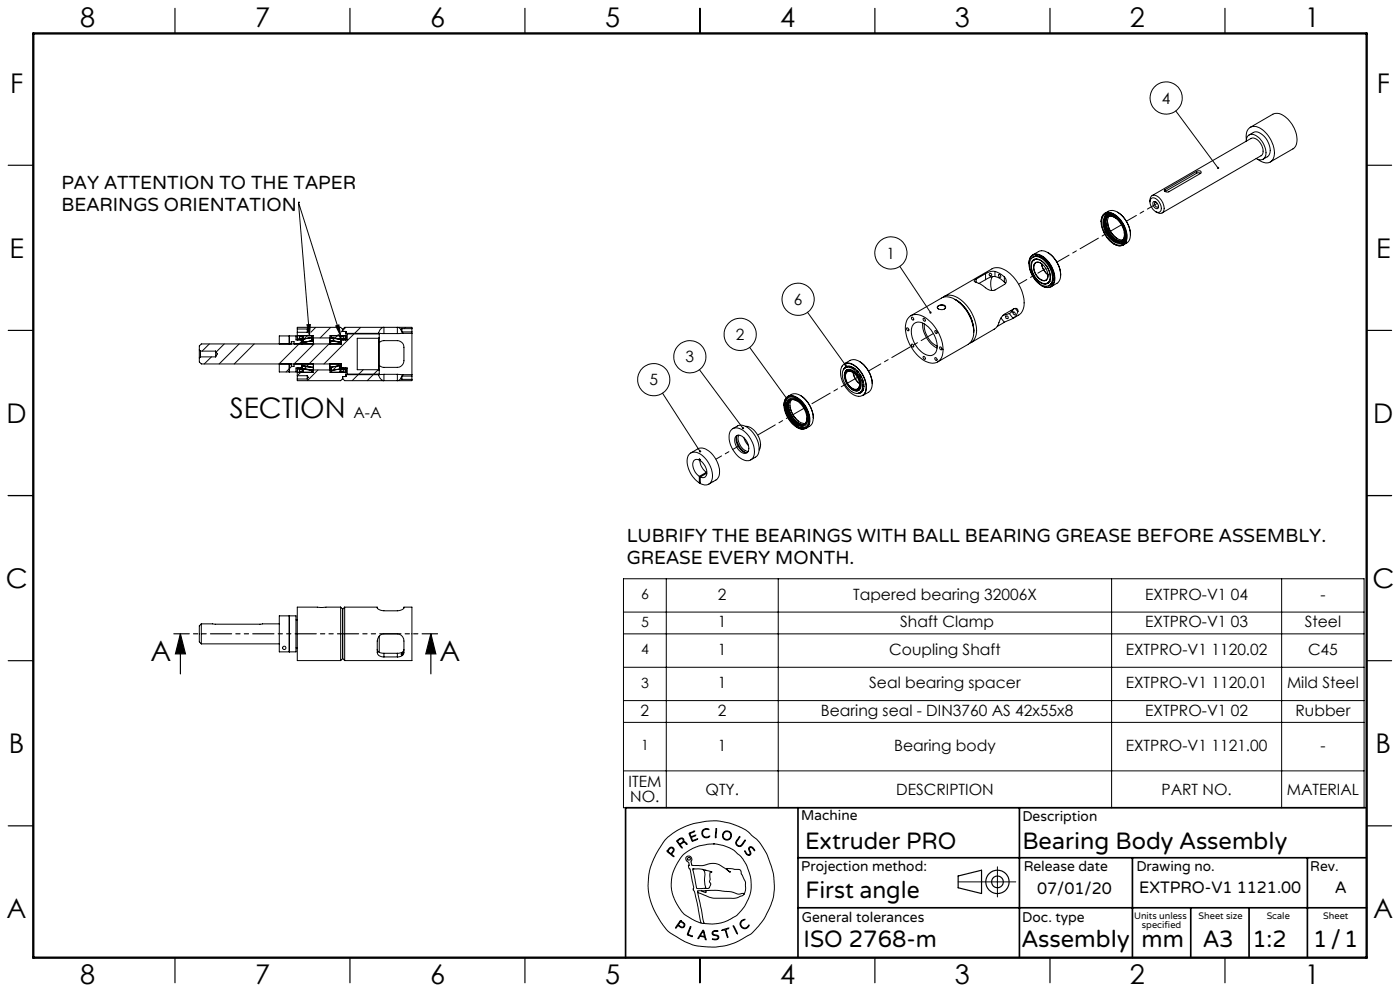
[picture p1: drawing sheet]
<svg xmlns="http://www.w3.org/2000/svg" width="420mm" height="297mm" viewBox="0 0 420 297" stroke-linecap="round" stroke-linejoin="round" font-family="sans-serif">
<g fill="none" stroke="#000" stroke-width=".3">
<path d="M352.7 33.3l12.7 17M375.1 38.2l6.8-4a4.3 4.3 0 0 1 5 2.1 7.3 7.3 0 0 1 1.6 7.8l-.6 .5-6.8 3.9M345.2 59.7a1.65 1.65 0 0 1 2.6 .9 1.91 1.91 0 0 1-.2 3.1 3.2 3.2 0 0 1-2.4-4zM345.6 58.6l29.7-17.1a3.3 3.3 0 0 1 3.5 3 1.79 1.79 0 0 1-.5 2.2l-29.7 17.1M359 51.4a.76 .76 0 0 1 .8-.2 .76 .76 0 0 1 .5 .7l-.2 .1M359 51.9l.7-.1 .5 .2M359 51.4l-9.5 5.4M359 51.9l-9.5 5.5v-.6M359 51.4v.5M360.1 52l-9.4 5.5a1.09 1.09 0 0 1-1.4-.4l.2-.3M373.8 42.3a1.88 1.88 0 0 1 1.2-2 1.88 1.88 0 0 1 2.2 .6 5.9 5.9 0 0 1 2.4 6.1 1.74 1.74 0 0 1-2.8 .5M373.9 41.7a2.82 2.82 0 0 1 2.6-3.8 8.5 8.5 0 0 1 5.8 8.4 2.46 2.46 0 0 1-1.3 2.3 2.46 2.46 0 0 1-2.7-.2l-.9-.6"/>
<path d="M374.7 40.5a3 3 0 0 1 2.2-1 5.8 5.8 0 0 1 3.9 6.7 2.93 2.93 0 0 1-1.9 1.5M89.5 60.6h.1M89.5 60.6l12.7 40.1M89.5 60.6l3.4 40M269.9 79.8l9.3 13.9M309.3 76.9a2.64 2.64 0 0 1 3.8 .2 7.6 7.6 0 0 1 3 7.9 2.4 2.4 0 0 1-3.9 .4 7.5 7.5 0 0 1-3.1-8.1zM309.6 77.3a2.56 2.56 0 0 1 3.8 .4 6.7 6.7 0 0 1 2.2 7.2l-.5 .5-.6 .3M309.7 77.2a3.7 3.7 0 0 1 4.6 2 5.9 5.9 0 0 1 1 5.7 2.41 2.41 0 0 1-3.8-.2 6.5 6.5 0 0 1-2.3-7zM309.8 76.4a2.73 2.73 0 0 0-1.1 2.5M309.8 76.4l1.8-1a4.2 4.2 0 0 1 4.7 2.1 6.3 6.3 0 0 1 1.3 7l-2.3 1.4M309.8 76.4a3.9 3.9 0 0 1 4.6 1.9 6.7 6.7 0 0 1 1.5 7l-.6 .6M310 77.9a2.73 2.73 0 0 1 3.4 1.1 5.1 5.1 0 0 1 1.3 5.6 2.24 2.24 0 0 1-3.4-.5 5.2 5.2 0 0 1-1.6-6z"/>
<path d="M310.1 77l-.2 .1M310.2 77.9a3.5 3.5 0 0 1 4.1 2.3 4 4 0 0 1 .1 4.5 2.61 2.61 0 0 1-3.4-1.1 4.3 4.3 0 0 1-.8-5.7zM310.2 77.9h.1M310.4 79a1.67 1.67 0 0 1 2.6 .5 3.2 3.2 0 0 1 .8 4.5 2.81 2.81 0 0 1-3.2-2.1 2.94 2.94 0 0 1-.2-2.9zM310.4 77.8l-.2 .1M310.8 76.8l-.6 .2M310.9 76.7l-.9 .3M311 77.6l-.5 .2M311.4 76.7l-.6 .1h.4M312.1 76.9l.4 .2M312.1 76.9h-.1M312.2 78.9a1.39 1.39 0 0 0-1.7 0 1.39 1.39 0 0 0-.3 1.8 3.8 3.8 0 0 0 3.3 3.3l.7-.5 .2-.9"/>
<path d="M312.3 77l.1 .1M312.5 79a4.9 4.9 0 0 0 1.9 3.3M313.2 77.7l.5 .4-.1-.1M313.2 77.6v.1M313.2 77.7h.1M314.3 75.7a8.5 8.5 0 0 1 3.9 6.7M314.4 78.9l.3 .4M314.4 78.9h.1M330.3 66.5a2.39 2.39 0 0 1 1.1-2.5 2.39 2.39 0 0 1 2.8 .1 8 8 0 0 1 3.7 8.2 2.32 2.32 0 0 1-3.7 .8M331.1 64.3a2.92 2.92 0 0 1 3.9 .5 7.4 7.4 0 0 1 2.6 7.9 2.56 2.56 0 0 1-4 0 7.7 7.7 0 0 1-2.9-7.8zM331.3 64.4a2.93 2.93 0 0 1 3.8 .7 7.2 7.2 0 0 1 2.4 7.3 2.38 2.38 0 0 1-3.8 .2 7.3 7.3 0 0 1-2.9-7.6zM331.5 63.9a3.7 3.7 0 0 1 5.4 1 7.2 7.2 0 0 1 1.8 7.2l-.5 .6-1.2 .7"/>
<path d="M331.5 64.9a2.54 2.54 0 0 1 3.6 .6 6.5 6.5 0 0 1 2.2 6.5 2.12 2.12 0 0 1-3.4 .3 6.5 6.5 0 0 1-2.6-7.1zM331.8 65a2.72 2.72 0 0 1 3.6 1 5.7 5.7 0 0 1 1.6 5.9 2.07 2.07 0 0 1-3.3 0 5.8 5.8 0 0 1-2.1-6.6zM331.9 68.2l.3 .8M332.1 64l-.8 1.1M332.1 65.1a4 4 0 0 0 .1 3.9M332.2 65a6 6 0 0 0 4.2 7.3M332.2 69a4.9 4.9 0 0 0 4.1 3.3M332.2 69l1.3 1.9M332.2 66.4a6.8 6.8 0 0 0 3 5.1M332.7 64.8a5.2 5.2 0 0 0 1.7 6.1l1.1 .8 1.3 .2M333.4 64.1l-.7 .1M334.4 64.6a2.14 2.14 0 0 0-2.5 0 2.91 2.91 0 0 1 3.8 1.2 5.7 5.7 0 0 1 1.5 6.4l-.6 .5a2.36 2.36 0 0 0 1.3-2.2"/>
<path d="M334.9 65.5a1.96 1.96 0 0 0-3.4 .5 5.7 5.7 0 0 0 4.3 6.4 2 2 0 0 0 1.5-2.7M335.2 63.6a8.4 8.4 0 0 1 3.9 6.7M337.2 72.9l-1.4 .1M337.8 71.6l-.5 .6M345 60.5a1.56 1.56 0 0 1 1.3-2 3.9 3.9 0 0 1 2.6 5.1 1.65 1.65 0 0 1-2.2-.2M346 60.5a1.34 1.34 0 0 1 1.3 .6 1.34 1.34 0 0 1 0 1.4 1.43 1.43 0 0 1-1.3-2zM346.8 60.6a.79 .79 0 0 0-.4 .9 .79 .79 0 0 0 .8 .6l.3-.3M89.2 98.6v1M89.2 98.6v-.5h13l.6 .6M89.2 99.6v1.4M89.2 99.6h3M89.2 98.6h3"/>
<path d="M92.1 97.3h1l-.2 3.3zM92.2 98.6v1M92.2 98.6l.3 .5-.3 .5M94.7 98.1l-1.4 1.5M99.2 98.1l-3.2 3.2M100.7 97.7l1-.3 .5 3.3zM102.8 98.7v.6h1v1.7M103.7 98.1l-1.4 1.4M103.8 99.9h9.7M108.2 98.1l-1.8 1.8M113.5 99.9l1.7 .1M113.5 99.9a2.19 2.19 0 0 1 1.7-1.8v1.9"/>
<path d="M115.2 100h4M120.4 98.8l.2 .7M120.4 98.8l-.7-.6-.5-.1v1.9M120.6 99.5h.1M120.6 98.5v1M120.6 98.5l-.2 .3M120.6 98.5h3M120.7 99.5l.2 .4M120.7 99.5h2.9M120.9 99.9l-1.7 .1M120.9 99.9h2.7M121.7 98.1l-.4 .4"/>
<path d="M123.6 99.9v12.4M123.6 98.5v1M123.6 98.5v-.4h-20.2l-.6 .6M123.6 99.5v.4M242.3 93.6l11.4 15.9M272.1 98.2a.54 .54 0 0 1 .5 .4 .54 .54 0 0 1-.1 .6l-.4-.4zM272.6 95.1a4.1 4.1 0 0 1 5.6 .5 11.8 11.8 0 0 1 4.5 10.9 3.2 3.2 0 0 1-5 1.8 11.8 11.8 0 0 1-5.9-11.4zM273.3 94.6l9.2-5.3a4.8 4.8 0 0 1 5.4 1.5 12.9 12.9 0 0 1 4.2 8.7M273.5 95.1a.51 .51 0 0 1 .5 .3 .51 .51 0 0 1-.1 .6l-.4-.4zM274.1 97.1a2.9 2.9 0 0 1 3.9 .5 7.4 7.4 0 0 1 2.8 7.9 2.38 2.38 0 0 1-3.7 .5 7.8 7.8 0 0 1-3.4-8.3zM276.8 96.8a8.4 8.4 0 0 0 4.3 7.5M277 95.4a.52 .52 0 0 1 .5 .3 .52 .52 0 0 1-.1 .6l-.5-.5z"/>
<path d="M277.3 97.1a7.2 7.2 0 0 0 3.9 6.6M280.5 99.1a.44 .44 0 0 1 .6 .3 .44 .44 0 0 1-.3 .5l-.3-.4zM281.3 91.8a1.46 1.46 0 0 1 2.4 .2 1.48 1.48 0 0 1-2.5 .2zM281.6 92.6a.6 .6 0 0 1-.3-.8 .6 .6 0 0 1 .7-.3 1.02 1.02 0 0 1 1.5 .9l-.2 .2M282.9 89.1a4.2 4.2 0 0 1 5.3 .7 11.6 11.6 0 0 1 4.5 10.9l-.6 1.3-1.2 .9M283.3 88.8l14.3-8.2a4.8 4.8 0 0 1 5.4 1.4 11.6 11.6 0 0 1 4 10.5l-.9 1.6-2.2 1.3M286.5 89.7a11.6 11.6 0 0 1 5.6 9.8M292.1 99.5a4.3 4.3 0 0 1-1.6 3.7l-9.2 5.3M292.8 83.6l-.6 .6 .6 .4M292.8 83.6v1M295.7 82l-2.9 1.6M295.7 83.8l-2 1.1"/>
<path d="M295.7 82v1.8M297 81.9l.3 .1a.39 .39 0 0 1 .2 .5 .39 .39 0 0 1-.5 .2l-.3-.3zM297.7 82.9a5.3 5.3 0 0 0-.2 4.2M298.2 98.7l-6.9 4M298.2 98.7h.1M298.5 81.3l1.4 .6 1.4 1.1M298.5 81.3h-1.2l-1.6 .7M298.5 82.9l-1.3 .1-1.5 .8M298.5 82.9a5.9 5.9 0 0 1 2.8 1.6M298.5 81.3v1.6M299.6 82.3a.42 .42 0 0 1 .5 .3 .42 .42 0 0 1-.2 .5zM300.3 95.3l1 1.3"/>
<path d="M301.3 83a1.42 1.42 0 0 1 0 2.3l-2.8 1.6a4.3 4.3 0 0 1-3.9-1.5l-1.8-.8M301.3 84.5l.4 .5M301.3 96.6l-2.1 1.3M301.3 83v1.5M301.7 94.8a.45 .45 0 0 1 .7-.1 .45 .45 0 0 1 0 .6 .45 .45 0 0 1-.7 0zM302.8 94l-1.9 .5M302.8 94l1.1 1.4M303.1 93.1l.6 .1M303.8 95.5l-2.5 1.1M303.9 95.4h.1M304 92.6l-.5 .8-.7 .6M304 93.4a.54 .54 0 0 1 .5 .4 .54 .54 0 0 1-.1 .6l-.4-.4z"/>
<path d="M304.6 92.4l.8 1M305.4 93.4a3.3 3.3 0 0 1-1.5 2M305.4 93.4a.71 .71 0 0 0-.8-1l-3.3 1.8a6 6 0 0 0-2 3.4l-1 1.1M312.5 85.7l1.9 .5M314.1 84.9h.1M314.3 84.8h.1M314.4 84.8l-.3 .1M314.7 84.5l-.3 .3M314.7 85.5h.1M314.9 84.3l-.4 .4M314.9 84.3h.1M315.3 80.4l.3 .6"/>
<path d="M315.3 85.9l-.9 .3M315.3 80.4v.1M315.3 85h.1M315.4 85l-.4 .4M315.6 80.9l-.1 .1M315.6 84.7l-.2 .3M315.6 84.9v.1M315.6 84.7l-.3 .3M315.7 84.6l-.1 .1M315.8 82l.1 .6M315.8 82l.1 .1M315.9 83.5l.1 .2"/>
<path d="M315.9 84h.1M316 83.9l-.1 .1M316 82.5l-.1 .1M316 83.5l-.1 .5M59.8 104.9v2.4M59.8 107.3v1.2l.6 .6h42v1.2h1.8v1.8h9.6v-1.1M59.8 104.9l.3 .3M60.1 105.2v1.8M60.1 105.2h4.6M60.1 107l-.3 .3M60.1 107h4.6M62.8 103.1l-2.2 2.1"/>
<path d="M63.4 107l-2.1 2.1M64.7 105.2v1.8M64.7 105.2l.5 .9-.5 .9M67.3 103.1l-2.5 2.4M71.8 103.1l-6 6M76.3 103.1l-6 6M83.8 103.1v-2.4h5v1.2h1.8l.1 1.2M83.8 109.1v2.4h5v-1.2h1.8v-1.2M86.8 100.7v2.4M86.8 109.1v2.4M87.4 103.1v-.7h.8v.7M87.5 109.8l-1.7 1.7"/>
<path d="M89.2 110.4v.8M89.2 101v.8M89.2 110.3v.1M89.2 101.8v.1M89.2 112.6v1M89.2 111.5l.1 .1M89.2 110.4l.1-.1 .3 .3M89.2 111.2v1.4M89.2 113.6h3M89.2 112.6h3M89.3 100.6h4.7v.7M89.6 110.3v.3"/>
<path d="M89.6 101.6v.3M89.6 101.6l.4 .1M89.6 101.6l-.4 .2M90 101.7v.1M90 110.5l-.4 .1M90 110.4v.1M90 110.4l.5-.1 .2 .2M90.5 111.3l-1.3 1.3M90.6 102.2l-6.9 6.9M90.6 101.8v.9l3.4-.6v.9M90.6 101.8l.1 .7M90.7 109.1h-.1"/>
<path d="M90.7 110.5v.3l-.9-.1v.6h1M90.7 110.4v.1M90.7 101.7v.1M90.7 101.7l-.2 .2-.5-.1M90.7 100.6l.1 .3M90.7 102.5v.2M90.7 109.5v.1M90.7 109.6l-.1 .8M90.7 109.6l3.4 .6M90.8 110.4v.9M90.8 100.9v.9M90.8 100.9h-1v.6l.9-.1v.3"/>
<path d="M90.8 111.3l-.1 .3M90.9 101.6v.1M90.9 110.5h.1M90.9 110.5l2.6 .4M90.9 101.6l.2 1M90.9 101.7l-.3 .1M90.9 101.7l.2 .8M91 110.6l.1 1M91 110.5v.1M91 110.6l2.6 .5M91.1 100.6l-.1 1M91.1 102.5v.1"/>
<path d="M91.1 102.5h.1M91.1 109.6l2.6 .5M91.1 109.6v.1M91.1 102.5h-.4M91.1 109.6h.1M91.2 110.6l-.2 .2M91.2 101.6l-.5 .6M91.9 109.9l-.6 .6M92.2 112.6v1M92.2 112.6l.3 .5-.3 .5M92.4 100.5l-1.1 1M93.5 100.6l.1 .5"/>
<path d="M93.5 101.2h.1M93.5 110.9h.1M93.5 101.2l.2 .9M93.5 101.3l.4-.1 .2 .7-.4 .1zM93.6 111.1l-.1 .5M93.6 101.1v.2M93.6 110.9v.2M93.6 101.1l-2.7 .5M93.7 102.1h.1M93.7 110.1h.1M93.7 110v.1M93.7 102.1l-2.6 .5"/>
<path d="M93.9 109.1h.1M94 103l-.1 .1M94 103v.1M94 109.1v1l-3.4-.6v.9M94 101.3v.3M94 110.6v.3M94 110.9v.7h-4.8M94 110.9h5M94 101.3h5M94.1 101.9v1.2M94.1 109.1v1.1M94.1 110.2l-.2 .8-3.3-.6"/>
<path d="M94.2 103.1l-6 6v.7h-.8v-.7M95.4 110.9l-3.2 3.2M98.7 103.1l-6.7 6.6M98.9 109.1v1.1M98.9 101.9v1.2M98.9 110.2l.2 .8 .3-.1M98.9 101.9l3.3 .6M99 109.1h.1M99 109.1v1l3.4-.6v.9M99 101.3v.3M99 110.6v.3M99 110.9v.7h4.8"/>
<path d="M99.1 109.1h-.1M99.3 110.2l.2 .8M99.3 110.2h.1M99.3 102.1l2.6 .4M99.3 102.1h.1M99.3 102.1v.1M99.3 110.2h-.4M99.3 110.2l.1 .7M99.4 111.1v.5M99.4 110.9v.2M99.4 101.1v.2M99.4 101.1l2.6 .5"/>
<path d="M99.4 100.6v.5M99.4 110.9l.1 .1M99.5 101.2l-.1 .1M99.5 101.2l2.6 .5M99.6 102.2l-.6 .6M100.4 101.4l-.7 .7M101.5 100.3l-1 1M101.7 109.1l-2.3 2.3M101.9 100.6l.1 1M101.9 102.5h.1M101.9 109.6l.2 1-2.6 .4M102 110.6l-.1 1"/>
<path d="M102 101.6v.1M102 110.6l-2.6 .5M102.1 101.7h.1M102.2 100.9v.9M102.2 110.4v.9M102.2 100.9h1v.6l-.9-.1v.3M102.2 111.3l.1 .3M102.2 100.7v.2M102.2 109.5v.1M102.2 102.5v.2M102.2 109.6l-.3 .1 .2 .8 .3-.1M102.2 109.6l.2 .8"/>
<path d="M102.3 100.6l-.1 .1M102.3 109.1h.1M102.3 110.5v.3l.9-.1v.6h-1M102.3 101.7v.1M102.3 110.4v.1M102.3 101.7l.1 .2 .5-.1M102.4 103l-.1 .1M102.4 101.8v.9l-3.4-.6 .1 1M102.4 103.1h-42l-.6 .6v1.2M102.4 101.8l-3.3-.6-.2 .7M102.4 101.8l-.2 .7M102.8 113.5l-.6 .6h-13v-.5"/>
<path d="M102.8 113.5l.6 .6h20.2v-.4M102.9 110.4l.1 .1M102.9 110.4l-.5-.1-.1 .2M103 101.7l-.1 .1M103 110.5l.4 .1M103.4 101.6v.3M103.4 110.3v.3M103.4 101.6l.4 .2M103.4 101.6l-.4 .1M103.7 100.6h-4.7v.7M103.8 101v.8M103.8 110.4v.8"/>
<path d="M103.8 101.8v.1M103.8 110.3v.1M103.8 111.5l-.1 .1M103.8 110.4l-.1-.1-.3 .3M103.8 111.2v1.7h-1v.6M103.8 112.3h9.7M106.2 100.1l-9 9M107.5 112.3l-1.8 1.8M109 110.8l-1.3 1.3M112 112.3l-1.8 1.8M113.5 110.8l-1.4 1.3M113.6 101.4v9.4"/>
<path d="M113.6 101.4h-6.4v9.4h6.4M113.6 110.8l.2 .2M113.8 101.2v9.8M113.8 102.7l1.4-.6h4a2.23 2.23 0 0 1 2 3v1a4.3 4.3 0 0 1-.7 3.5l-1.3 .5h-4l-1.4-.6M113.8 101.2v-1.1h-9.6v1.8h-1.8v1.2M113.8 101.2l-.2 .2M114.8 114l-.1 .1M115.2 112.2l-1.7 .1M115.2 112.2v1.9a2.11 2.11 0 0 1-1.7-1.8M115.2 112.2h4M119.2 112.2v1.9l.5-.1 .7-.7M119.2 112.2l1.7 .1"/>
<path d="M120.4 113.3l.2 .4M120.6 112.7l-.2 .6M120.6 112.7v1M120.6 112.7h3M120.6 113.7h3M120.9 112.3l-.2 .4M120.9 112.3h2.7M120.9 112.3l-.1 .1M123.6 112.7v1M123.6 112.3v.4M198.8 117.8l11.2 17.5M209.8 110.8l13.1 17.5"/>
<path d="M224.9 104.1l11.1 15.3M235.9 119.2a2.86 2.86 0 0 1 3.9 .6 7.4 7.4 0 0 1 2.7 7.8 2.56 2.56 0 0 1-4.1 .1 7.6 7.6 0 0 1-2.9-7.9zM236.2 119.4a3.1 3.1 0 0 1 4.2 1.2 6.5 6.5 0 0 1 1.8 6.8 2.5 2.5 0 0 1-3.9-.2 7.1 7.1 0 0 1-2.6-7.2zM236.3 118.8a3.7 3.7 0 0 1 5.5 1.1 7.2 7.2 0 0 1 1.8 7.1l-.5 .6-1.3 .8M236.5 119.2a4.1 4.1 0 0 0-.3 5.2 6 6 0 0 0 4.6 3.9l.8-.3M236.5 119.7a3.4 3.4 0 0 1 4.4 1.8 5.5 5.5 0 0 1 1 5.6 2.21 2.21 0 0 1-3.4-.1 6.5 6.5 0 0 1-2.4-6.7zM237 119.9a5.4 5.4 0 0 0 1.9 6.4l1.2 .7 1.1 .2M237.5 119.8a5.2 5.2 0 0 0 1.9 6.3l1.1 .6 1.1 .2M240.1 118.5a8.4 8.4 0 0 1 3.9 6.7M252.8 109.5a2.5 2.5 0 0 1 3.5 .1 8 8 0 0 1 3.3 7.8 2.31 2.31 0 0 1-3.7 .8 7.7 7.7 0 0 1-3.5-8.1zM253 110.8a2.08 2.08 0 0 1 3.6-.2 6 6 0 0 1 2.2 6.6l-.8 .6-.9 .1M253.1 110.6a2.29 2.29 0 0 1 3.4 .5 5.7 5.7 0 0 1 1.9 6.1 2.08 2.08 0 0 1-3.3-.1 5.7 5.7 0 0 1-2-6.5z"/>
<path d="M253.3 109l1.7-1a4.3 4.3 0 0 1 4.9 2.3 5.9 5.9 0 0 1 1 6.9l-2.1 1.4a4.4 4.4 0 0 0 .5-5.4 6.7 6.7 0 0 0-5.1-4.4zM253.3 112.6a1.58 1.58 0 0 1 .8-1.8 1.58 1.58 0 0 1 1.9 .4 4.8 4.8 0 0 1 2 5.4 1.55 1.55 0 0 1-2.3 .2M253.4 110.4l-.2 .2M253.8 111.2h.1M253.8 109.9l-.5 .5M253.9 111.2a2.5 2.5 0 0 1 3.1 1.2 3.4 3.4 0 0 1 .5 4.5 3.2 3.2 0 0 1-3.7-2.4 2.92 2.92 0 0 1 .1-3.3zM253.9 111.2h-.1M253.9 110l.1-.2-.7 .7M253.9 111.6a1.99 1.99 0 0 1 2.9 .9 3.2 3.2 0 0 1 .5 4.1 2.48 2.48 0 0 1-3.1-1.7 3.1 3.1 0 0 1-.3-3.3zM253.9 111.1v-.2l-.1 .3M254.2 109.9l-.3 .1M254.3 110.7l-.5 .5"/>
<path d="M254.4 109.7l-.5 .3M254.8 109.9l.5 .1M255 109.8l-.2 .1 .5 .1M255.4 109.9l-.1 .1M255.9 111.6a1.4 1.4 0 0 0-1.8-.1 1.4 1.4 0 0 0-.4 1.7 3.7 3.7 0 0 0 3.3 3.5l.6-.5 .3-1M255.9 111.7a5.2 5.2 0 0 0 2 3.3M255.9 110.3l.5 .3M256.5 110.5l-.1 .1M257.1 111.2l.4 .5M257.1 111.1l.4 .6M257.3 117l.1 .1h-.3M257.6 117.9h-.3"/>
<path d="M257.6 111.6l-.1 .1M257.8 108.3a8.4 8.4 0 0 1 3.9 6.7M257.8 116.8l-.6 .2M258 112.4l.3 .6M258 112.4l.4 .6M258.1 112.3l-.1 .1M258.2 117.6l-.6 .2M258.3 117.6l-.8 .3M258.4 117.4l-.3 .2M258.7 117.3l-.6 .3M258.7 113.8l.2 .7M258.7 113.8l.2 .6"/>
<path d="M258.8 113.8h-.1M258.9 116.5l-.1 .4M258.9 116.6l-.1 .3M258.9 116.9h-.1M259 116.9h-.2M259 115.3v.5h.2M259 114.4l-.1 .1M259 116.5h-.1M259.2 115.2v.6M273.5 103.1a.44 .44 0 0 1 .6 .3 .44 .44 0 0 1-.3 .6l-.4-.5zM277 106.8a.52 .52 0 0 1 .5 .4 .52 .52 0 0 1-.1 .5l-.5-.5zM280.5 107.2a.44 .44 0 0 1 .6 .3 .44 .44 0 0 1-.3 .5l-.3-.4z"/>
<path d="M282 104a.44 .44 0 0 1 .5 .3 .44 .44 0 0 1-.3 .5l-.3-.4zM207.3 135.7l2.1-1.2a4.1 4.1 0 0 1 4.7 2.2 5.9 5.9 0 0 1 1.1 6.8l-2.5 1.6M209.8 137.9a1.39 1.39 0 0 0-1.7 .2 1.39 1.39 0 0 0-.2 1.7 4.6 4.6 0 0 0 1.9 3M209.9 137.8a4.8 4.8 0 0 0 2 3.8M210.1 137.7v.3a4 4 0 0 1 1.6 4.7l-.7 .5-.9-.3M210.1 137.7l-.3-.2v.4M210.1 137.7l-.3 .2M219.4 128.8a2.79 2.79 0 0 1 3.9 .5 7.3 7.3 0 0 1 2.7 7.8 2.34 2.34 0 0 1-3.6 .4 7.7 7.7 0 0 1-3.4-8.1zM219.8 128.5l1.4-.8a4.1 4.1 0 0 1 4.7 2 6.3 6.3 0 0 1 1.3 6.9l-2 1.2M220.7 130.8a1.83 1.83 0 0 1 2.8 .8 3.1 3.1 0 0 1 .5 4.1 2.96 2.96 0 0 1-3.3-2.4l-.3-1.2zM220.9 130.9a5.8 5.8 0 0 0 2.7 4.7M221.3 130.5a3.8 3.8 0 0 0 2.3 5.1h.6"/>
<path d="M221.6 130.4a4.1 4.1 0 0 0 2.8 4.9M223.2 131.2l.4 1 .9 1.3M223.7 127.8a5.5 5.5 0 0 1 4.5 5.5l-.4 1.6M235.2 121.4a2.37 2.37 0 0 1 1.1-2.5 2.37 2.37 0 0 1 2.7 .2 8 8 0 0 1 3.7 8.1 2.37 2.37 0 0 1-3.7 .9M236.1 121.4a7 7 0 0 0 3.4 5.8M236.5 120.2a2.42 2.42 0 0 1 3.4 .6 5.5 5.5 0 0 1 1.8 6.1 2.21 2.21 0 0 1-3.4-.3 5.8 5.8 0 0 1-2-6.1zM236.9 120a5.8 5.8 0 0 0 4.1 7.3M237 122a7.3 7.3 0 0 0 2.5 4.2M239.1 120.2a1.84 1.84 0 0 0-2.2-.2 1.84 1.84 0 0 0-.8 2.1 5.8 5.8 0 0 0 4.3 5.3 1.81 1.81 0 0 0 1.7-2.1M209.8 142.8v1.9M210.1 142.9v2a2.38 2.38 0 0 0 2.8 0 2.38 2.38 0 0 0 .8-2.6 7.7 7.7 0 0 0-5-6.8 2.27 2.27 0 0 0-2.6 2.9 8.4 8.4 0 0 0 3.7 6.3M210.1 144.6l-.3 .1"/>
<path d="M211.9 141.6l-2.1 1.2M211.9 141.6v.3M212.1 141.8l-2 1.1M187 173.5h222.2v68.6h-222.2zM199.9 173.5v68.6M233.5 173.5v68.6M333.5 173.5v68.6M384.5 173.5v68.6M60.4 187h23.4M60.4 187v6M60.4 187l-.6 .6v4.8l.6 .6M60.4 193h23.4"/>
<path d="M83.8 184.6h5v10.8h-5zM86.8 184.6v10.8zM88.8 194.2h.4M88.8 185.8h.4M102.2 182v16M102.2 182h-13v16h13M102.2 182l.6 .6M102.8 182.6v14.8M102.8 197.4l-.6 .6M102.8 197.4l.6 .6M103.4 182v16M103.4 182h9.8l.4 .6 1 .4 4.6 .1a1.67 1.67 0 0 0 2-1.1h2.4v16h-20.2"/>
<path d="M103.4 182l-.6 .6M113.2 194.6a1.57 1.57 0 0 0 2 1.2M113.8 190.6v4.9M115.2 196.9a1.83 1.83 0 0 1-2-2.5v-.4a3.7 3.7 0 0 1 1.3-3.9l4.7-.1a2.37 2.37 0 0 1 2 3.1v.9a2.29 2.29 0 0 1-1 2.7l-1 .2M115.2 196.9h4M115.2 195.8h4M115.2 195.8v1.1M119.2 195.8v1.1M120.6 195.8l.3-.1-.3 .5M120.6 195.8l-.3 .3 .3 .1M120.6 195.8v.4M121.2 194.6l-.5 .8-1.5 .4"/>
<path d="M187 183.4h222.2M187 190h222.2M187 200h222.2M187 210h222.2M187 216.5h222.2M187 231h222.2M199.8 251.4l3.1-2.3 3.8-1.8 4.7-1.1 3.6-.2 4 .7 3.4 1.3 2 1.2 2.6 2.3 1.5 1.9 1.8 3.1 1.7 5.2 .3 3.5-.2 3-.7 2.8-2.2 4.4-1.3 1.8a18 18 0 0 1-7.2 5.2l-2.9 1-3.1 .4-5.1-.2-2.7-.8a23.1 23.1 0 0 1-5.8-3.2l-1.1-1-1.6-2-2.2-3.9-1.5-4.2-.3-2.9 .3-3.8 .9-3.2 1.9-3.8zM200.9 254.1l.4-.2 .6 .1 .3 .6-.1 .6a.61 .61 0 0 0-.3 1.1l.3 .5-1.4-1.1a.63 .63 0 0 1-.6-.6 .63 .63 0 0 1 .5-.6zM200.9 254.4l.4-.3 .6 .3 .1 .4-.3 .5a.49 .49 0 0 1-.4 .5 .49 .49 0 0 1-.5-.4l-.4-.4zM203 252l1.3-.9 .5 .1 .4 .5-.1 .5 .6 .2 .4 .6-.7-.5-.7 .2a.64 .64 0 0 0-.6 .6 .64 .64 0 0 0 .5 .7l-.1 .2zM203.3 252l1.3-.6 .4 .3-.3 .7a.71 .71 0 0 1-.9 .4 .71 .71 0 0 1-.5-.7zM206.7 249.7l1.7-.6-1 .5a.56 .56 0 0 0-.2 .9 .56 .56 0 0 0 .9 0l.6-.2-.8 .5a.46 .46 0 0 0-.5 .3 .46 .46 0 0 0 .3 .6l.1 .2 1.5-.5-1.7 .8z"/>
<path d="M208.2 249.1h.1M210.8 248.8l.8-.4 1 .1 .1 .2-.9-.2-.7 .3-.3 .5v.6l.3 .7 .5 .3 1.2-.3a.45 .45 0 0 1-.1 .4 .45 .45 0 0 1-.5 .1l-.9-.1-.6-.5-.2-1zM214 252.9h.1M214 252.9l2.7 .4 2.4 .9 1.1 .6 2.6 2.6 1.2 2 1.3 4.2-.1 3.5-.7 2.3a11.6 11.6 0 0 1-9.2 7.4l-2 .1-2.1-.1M214 252.9l-4.1 .6-2.9 1.2-2.1 1.5-2.3 3.6-1 2.6-.2 1.7v2.3l.9 3 2 3.4a8.4 8.4 0 0 0 3.9 3l2.1 .8M214.8 248.4h.2v.6l-.2 2-.2 .1zM221.8 250.8l.2 .1-1.1 1.5 .2 .7 .6 .4a1.29 1.29 0 0 0 1.4-1.2l.3-.5h.2l-.8 1.3-.6 .6-.7-.1-.5-.3-.3-.9zM223.4 255.1l.2-.1 .6 1 .6 .1 .2-.2-.4-1.4 .2-.6 .7-.1 .9 1-.1 .2-.7-.9h-.6l-.2 .4 .5 1.3-.5 .6-.8-.3zM299.2 259.8v9M204 276l.1-.1 .4 .3 1 .8-.4 .9h-.9a.7 .7 0 0 0-.8-.4 .7 .7 0 0 0-.6 .6h-.2zM204.2 275.9h.1M204.2 276.2l.5 .3a.71 .71 0 0 1 .3 1.2 .71 .71 0 0 1-1.2-.3 .76 .76 0 0 1 .4-1.2z"/>
<path d="M204.2 276.2h.1M207 277.8l.3-.1v.2l-.6 1.4a.56 .56 0 0 0-.2 .7 .56 .56 0 0 0 .7 .3l.6 .3a.66 .66 0 0 1-1.1-.2l-.5-.3zM207.8 260.5l1 5a.86 .86 0 0 0 1.3 .8l1.4-.1M207.9 260.5h2.3l3.3 .9a.31 .31 0 0 0-.4-.1 .31 .31 0 0 0-.1 .4v1.9l-.2 .7 .4 .5-.1 .5-.4 .9h-1.2M207.9 260.5h-.1M207.9 260.4h.1M209.3 267.4l1.9 9.4M209.3 267.4l3.5 1.5 1.3 .3h6.4l2.2-.7 .5-.5M210.3 276.6l.9 .2M210.4 267h-1.1v.4M210.6 260.6a2.05 2.05 0 0 1 .8 2.6l.1 1.9 .2 .9-.2 .2M210.8 278.8h.3l.2 .7 .5 2.1-.2-.1a.87 .87 0 0 0-1.2-.8l-.4-.1-.4 .6-.2 .1z"/>
<path d="M210.9 279.2l.4 1a.46 .46 0 0 1-.4 .5 .46 .46 0 0 1-.5-.2l-.3-.1zM210.9 279.2h.1M211.5 260.8h.1M211.8 266.9l3.4-.1 4.1 .5 2.3 .7 1-.2a.33 .33 0 0 1 .4-.1 .33 .33 0 0 1 .2 .3M211.8 266.9v.6l-1.4-.5M211.8 266.9l-1.4 .1M213.8 279.2l.7-.3 .9 .2h-1l-.5 .4 .1 .5 1.4 .4 .2 .3v.4l-.3 .4-.8 .2a.48 .48 0 0 1-.8-.4l1.1 .1 .6-.3-.2-.5-1.4-.5-.2-.4zM216.5 278.7l2.2-.5-.9 .4 .5 2.4-.8-2.3zM220 277.5l1.2 2.4zM222.4 275.9l1.1-.4-.8 .5-.4 .7v.5l.5 .7 1 .2 1-.9-.3 .6-.9 .5-1-.3-.6-1zM223.2 268l.5-1.2v-2.4l-1.8-3.8-3.8-.3v.3l.9 .8-3.3-2.3-1.4-.3-1.5 .1-2.1 .5h-3.1l-.3-1.1 .3-.6-.2-.7-.5-.4-.9 .1-.3 .8 1 1.2-.1 1.3 .4 .5 1.1 5.4-.1 .8 .3 .4 .9 3.5 1.1 6M287.4 264.3h17.3"/>
<circle cx="349.8" cy="29.4" r="4.8"/>
<circle cx="267.3" cy="75.8" r="4.8"/>
<circle cx="239.4" cy="89.7" r="4.8"/>
<circle cx="196.1" cy="113.8" r="4.8"/>
<circle cx="206.9" cy="106.9" r="4.8"/>
<circle cx="222" cy="100.2" r="4.8"/>
<circle cx="85.3" cy="194.1" r=".5"/>
<circle cx="206.6" cy="257.4" r=".43"/>
<circle cx="218.1" cy="250.4" r="1.16"/>
<circle cx="218.1" cy="250.4" r="1.37"/>
</g>
<g fill="none" stroke="#000" stroke-width=".35">
<path d="M52.5 2.5v7.5M105 2.5v7.5M157.5 2.5v7.5M210 2.5v7.5M262.5 2.5v7.5M315 2.5v7.5M367.5 2.5v7.5M2.5 49.5h7.5M410 49.5h7.5M2.5 99h7.5M410 99h7.5M2.5 148.5h7.5"/>
<path d="M410 148.5h7.5M2.5 198h7.5M54.1 190l1.5 6h-3zM54.1 190v12M129.3 190l1.4 6h-3zM129.3 190v12M410 198h7.5M2.5 247.5h7.5M410 247.5h7.5M287.4 262.5l7.1-1.7v7l-7.1-1.7zM52.5 287v7.5M105 287v7.5"/>
<path d="M157.5 287v7.5M210 287v7.5M262.5 287v7.5M315 287v7.5M367.5 287v7.5"/>
<circle cx="299.2" cy="264.3" r="3.5"/>
<circle cx="299.2" cy="264.3" r="1.75"/>
</g>
<path d="M131.3 189.9h-79.2" fill="none" stroke="#000" stroke-width=".35" stroke-dasharray="6.3 1.3 1.3 1.3 1.3 1.3" stroke-dashoffset="1.7"/>
<path d="M214.8 137.6l6.7-3.8" fill="none" stroke="#000" stroke-width=".3" stroke-dasharray="6.3 1.3 1.3 1.3" stroke-dashoffset="4.4"/>
<path d="M242.9 121.4l15.6-9" fill="none" stroke="#000" stroke-width=".3" stroke-dasharray="6.3 1.3 1.3 1.3" stroke-dashoffset="-.7"/>
<path d="M347.2 60.9l-9.3 5.4" fill="none" stroke="#000" stroke-width=".3" stroke-dasharray="6.3 1.3 1.3 1.3" stroke-dashoffset="2.9"/>
<path d="M336.5 67.4l-19.4 11.2M260.6 111.2l19.4-11.3" fill="none" stroke="#000" stroke-width=".3" stroke-dasharray="6.3 1.3 1.3 1.3" stroke-dashoffset="2.1"/>
<path d="M313.8 80.5l-8.2 4.7" fill="none" stroke="#000" stroke-width=".3" stroke-dasharray="6.3 1.3 1.3 1.3" stroke-dashoffset="3.5"/>
<path d="M227.3 130.4l13.9-8" fill="none" stroke="#000" stroke-width=".3" stroke-dasharray="6.3 1.3 1.3 1.3" stroke-dashoffset=".3"/>
<path d="M239.4 257.1h170.3M239.4 242.1v44.8M305.8 242.1v44.8M339.7 257.1v29.9M392.2 257.1v29.8M409.7 242.1h-222v45M239.4 272.1h170.6M357.2 272.1v14.8M374.7 272.1v14.8" fill="none" stroke="#000" stroke-width=".5"/>
<path d="M10 10h400v277h-400z" fill="none" stroke="#000" stroke-width=".7"/>
<g fill="#000">
<path d="M100.7 97.7l1-.3 .5 3.3zM92.1 97.3h1l-.2 3.3z"/>
<path d="M222.7 128l-.1 .4 .4 .3-.1-.4 .3 .2v-.4zM235.8 119.1l-.1 .5 .5 .1-.2-.3 .2 .3 .1-.5zM253.5 109.3v.4l.4 .1-.2-.3 .2 .3 .1-.5zM278.9 93.5v.4h.4l-.1-.2 .2 .2-.1-.5zM365.2 50.1v.4l.4 .1-.2-.3 .2 .3 .1-.5zM209.7 135.1l.2 .5h.3l-.2-.3 .2 .3 .1-.2v-.4z"/>
<path d="M129.3 190l1.4 6h-3zM54.1 190l1.5 6h-3z"/>
</g>
<g font-size="8.5">
<text x="68.9" y="125.2">SECTION</text>
<text x="45.2" y="198.1">A</text>
<text x="131.8" y="198.1">A</text>
</g>
<g font-size="8.1">
<text x="24" y="8">8</text>
<text x="76.5" y="8">7</text>
<text x="129" y="8">6</text>
<text x="181.5" y="8">5</text>
<text x="234" y="8">4</text>
<text x="286.5" y="8">3</text>
<text x="339" y="8">2</text>
<text x="391.5" y="8">1</text>
<text x="3" y="27.7">F</text>
<text x="413" y="27.7">F</text>
<text x="2.8" y="77.2">E</text>
<text x="412.8" y="77.2">E</text>
<text x="2" y="126.7">D</text>
<text x="412" y="126.7">D</text>
<text x="1.7" y="176.2">C</text>
<text x="411.7" y="176.2">C</text>
<text x="2.7" y="225.7">B</text>
<text x="412.7" y="225.7">B</text>
<text x="2" y="275.2">A</text>
<text x="412" y="275.2">A</text>
<text x="24" y="295">8</text>
<text x="76.5" y="295">7</text>
<text x="129" y="295">6</text>
<text x="181.5" y="295">5</text>
<text x="234" y="295">4</text>
<text x="286.5" y="295">3</text>
<text x="339" y="295">2</text>
<text x="391.5" y="295">1</text>
</g>
<g font-size="7.1">
<text x="241.5" y="254.4">Extruder PRO</text>
<text x="306.7" y="254.4">Bearing Body Assembly</text>
<text x="241.6" y="269.2">First angle</text>
<text x="241.1" y="283.7">ISO 2768-m</text>
<text x="306.6" y="283.9">Assembly</text>
<text x="342.5" y="283.9">mm</text>
<text x="360.9" y="283.8">A3</text>
<text x="375.7" y="283.9">1:2</text>
<text x="393.9" y="283.9">1/1</text>
</g>
<g font-size="5.6">
<text x="18.4" y="56.7">PAY ATTENTION TO THE TAPER</text>
<text x="18.4" y="63.4">BEARINGS ORIENTATION</text>
<text x="188" y="162.3">LUBRIFY THE BEARINGS WITH BALL BEARING GREASE BEFORE ASSEMBLY.</text>
<text x="188" y="168.9">GREASE EVERY MONTH.</text>
</g>
<g font-size="4.9">
<text x="311.2" y="267.8">07/01/20</text>
<text x="341.7" y="267.6">EXTPRO-V1 1121.00</text>
<text x="400.6" y="267.6">A</text>
</g>
<g font-size="4.7">
<text x="348.6" y="31">4</text>
<text x="266" y="77.5">1</text>
<text x="238.2" y="91.4">6</text>
<text x="220.8" y="101.9">2</text>
<text x="205.7" y="108.6">3</text>
<text x="194.8" y="115.4">5</text>
<text x="106" y="125.2">A-A</text>
<text x="215.4" y="179.7">2</text>
<text x="255.9" y="179.7">Tapered bearing 32006X</text>
<text x="343.6" y="179.7">EXTPRO-V1 04</text>
<text x="396.1" y="179.7">-</text>
<text x="215.4" y="187.9">1</text>
<text x="270.1" y="187.9">Shaft Clamp</text>
<text x="343.6" y="187.9">EXTPRO-V1 03</text>
<text x="391.4" y="187.9">Steel</text>
<text x="215.4" y="196.2">1</text>
<text x="266.8" y="196.2">Coupling Shaft</text>
<text x="337.8" y="196.2">EXTPRO-V1 1120.02</text>
<text x="392.4" y="196.2">C45</text>
<text x="215.4" y="206.2">1</text>
<text x="260.8" y="206.2">Seal bearing spacer</text>
<text x="337.8" y="206.2">EXTPRO-V1 1120.01</text>
<text x="386.1" y="206.2">Mild Steel</text>
<text x="192.2" y="214.5">2</text>
<text x="215.4" y="214.5">2</text>
<text x="246.3" y="214.5">Bearing seal - DIN3760 AS 42x55x8</text>
<text x="343.6" y="214.5">EXTPRO-V1 02</text>
<text x="388.6" y="214.5">Rubber</text>
<text x="215.4" y="225">1</text>
<text x="268.3" y="225">Bearing body</text>
<text x="337.8" y="225">EXTPRO-V1 1121.00</text>
<text x="396.1" y="225">-</text>
<text x="188.6" y="235.9">ITEM</text>
<text x="211.6" y="238.2">QTY.</text>
<text x="268.8" y="238.2">DESCRIPTION</text>
<text x="348.4" y="238.2">PART NO.</text>
<text x="386" y="238.2">MATERIAL</text>
<text x="189.1" y="240.5">NO.</text>
</g>
<g font-size="4.2">
<text x="192.3" y="179.6">6</text>
<text x="192.3" y="187.8">5</text>
<text x="192.3" y="196.1">4</text>
<text x="192.3" y="206.1">3</text>
<text x="192.3" y="224.9">1</text>
<text x="240.4" y="245.9">Machine</text>
<text x="306.7" y="246.1">Description</text>
<text x="240.4" y="261.1">Projection method:</text>
<text x="307.1" y="261">Release date</text>
<text x="340.9" y="261">Drawing no.</text>
<text x="393.1" y="261">Rev.</text>
<text x="240.5" y="276.4">General tolerances</text>
<text x="306.7" y="276.3">Doc. type</text>
</g>
<g font-size="2.8">
<text x="340.2" y="275.3">Units unless</text>
<text x="359.6" y="275.3">Sheet size</text>
<text x="380" y="275.3">Scale</text>
<text x="396.9" y="275.3">Sheet</text>
<text x="342.6" y="278.2">specified</text>
</g>
</svg>
